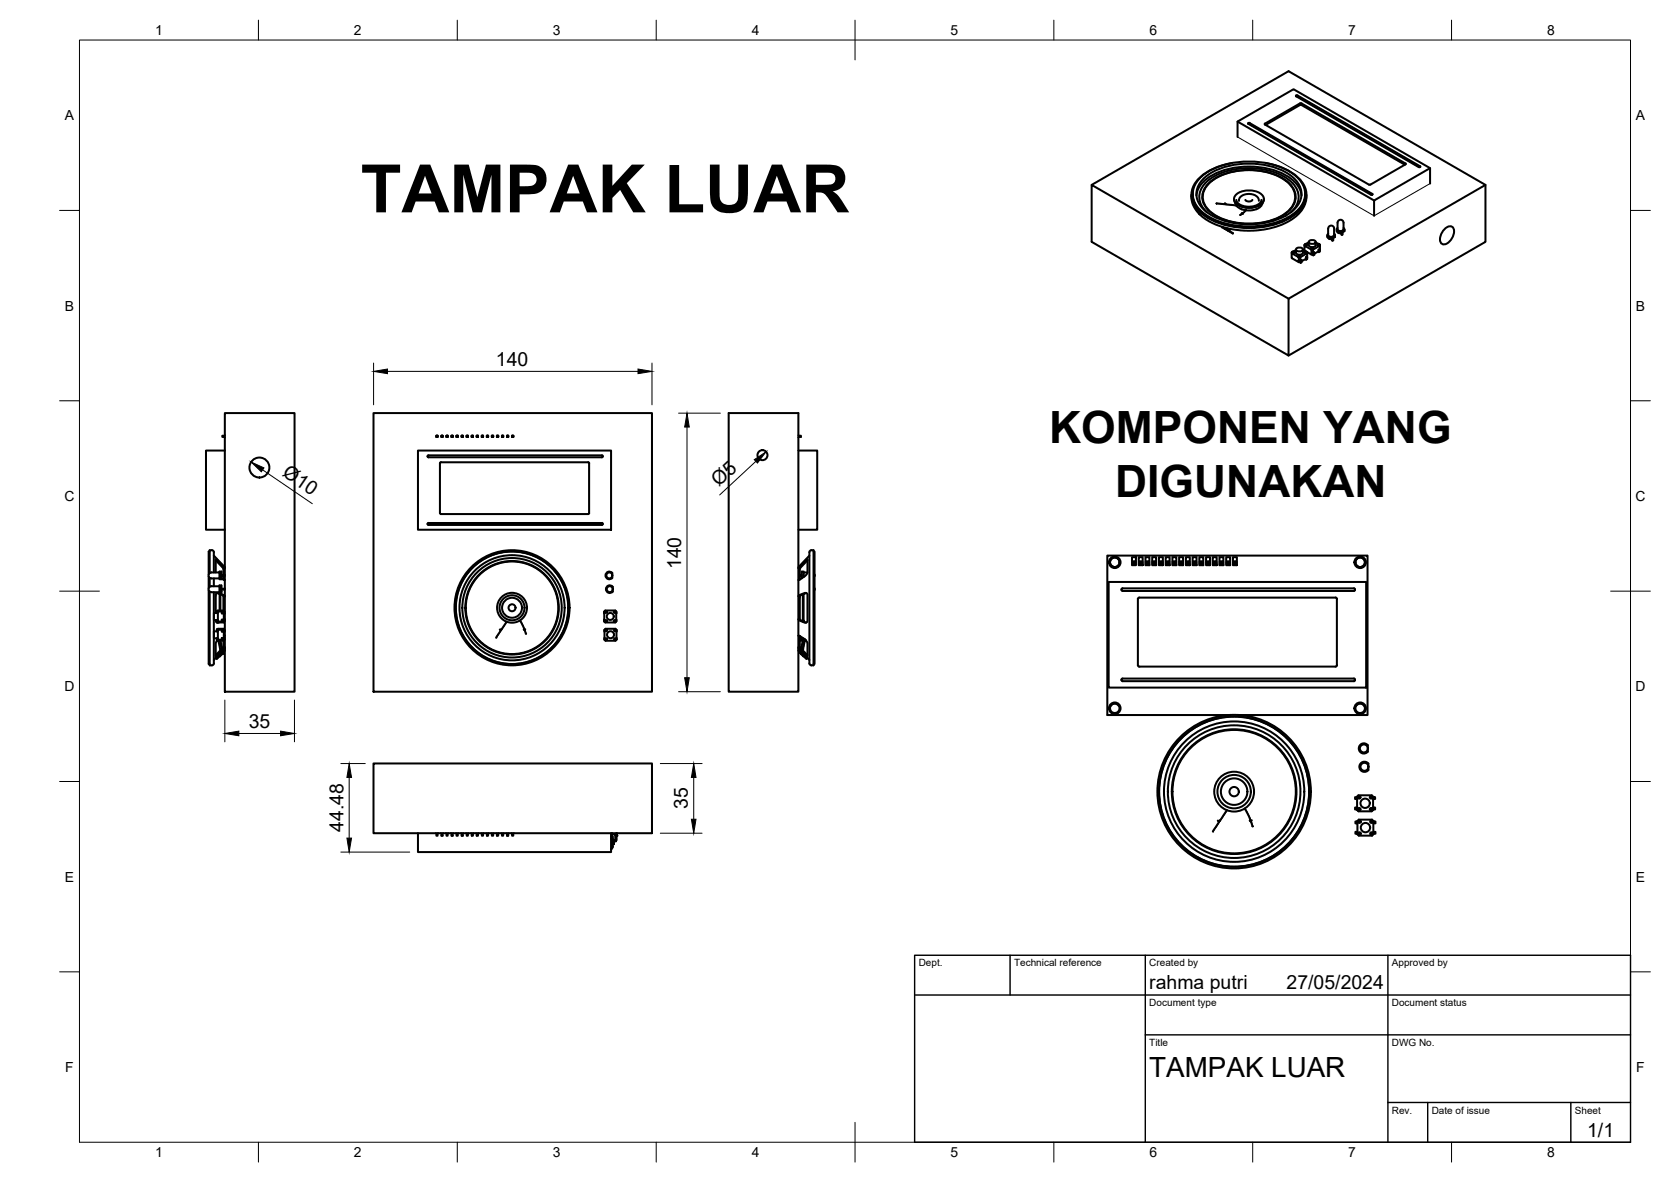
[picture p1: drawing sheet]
<svg xmlns="http://www.w3.org/2000/svg" width="420mm" height="297mm" viewBox="0 0 420 297" stroke-linecap="round" stroke-linejoin="round" font-family="sans-serif">
<!-- layer: Visible -->
<g fill="none" stroke="#000" stroke-width=".51">
<path d="M311.2 34.4v-3.8l14-8.2 34.4 19.9v3.8M311.2 30.6l34.3 19.8M313.9 30.9v.2l30.8 17.8M313.9 31.1h.1M313.9 30.9v.1M314 31.1h.2l30.8 17.8M314 30.9h.2l30.9 17.8M318 31.3l.1-.2 8.8-5.1h.3l26.3 15.2-8.9 5.2h-.4l-26.1-15.1M318.2 31.4l8.7-5h.4l25.9 15M326 24h.2M326 24l-.1 .2 30.8 17.8h.3M326 24.2h.2l30.8 17.8"/>
<path d="M326.2 24l30.9 17.8v.1M274.5 46.5l49.5-28.6 49.5 28.6v14.3l-49.5 28.6M299.6 49a7.8 7.8 0 0 0 5.1 7l3.2 1.2 4 .7h4.2l3.7-.6a11.6 11.6 0 0 0 8.3-5.9l.3-1.1 .1-1.3M299.9 48.8v.7M300 48a6.2 6.2 0 0 0 3.2 6.2 21.6 21.6 0 0 0 21.7 0 6.2 6.2 0 0 0 3.2-6.2M300.8 49.1a8 8 0 0 1 5.9-6 20.8 20.8 0 0 1 17 1.2 6.7 6.7 0 0 1 3.5 4.8M301.5 53.8l.1 .1M301.9 44.6a19.3 19.3 0 0 1 15.2-3.8 15 15 0 0 1 9.9 4.6 5.3 5.3 0 0 1-.8 7.5 19.3 19.3 0 0 1-15.2 3.8 15 15 0 0 1-9.9-4.7 5.3 5.3 0 0 1 .8-7.4zM302.7 44.8a18 18 0 0 1 14.2-3.5 14 14 0 0 1 9.2 4.4 4.9 4.9 0 0 1-.7 6.9 18 18 0 0 1-14.2 3.6 14 14 0 0 1-9.3-4.4 4.9 4.9 0 0 1 .8-7zM303.5 53.4a5 5 0 0 1 .3-8.1l2.3-1.4 2.9-1 2.7-.5 3.2-.1 2.6 .2 2.3 .6 2.1 .8 2.5 1.5a4.9 4.9 0 0 1 .2 8M303.7 52.7l1.9 1.5 2.4 1.1 2.5 .7 2.7 .2 3.4-.1 3-.6 2.7-1.2 2.1-1.6M303.7 52.7a4.5 4.5 0 0 1 .8-7.2 17.6 17.6 0 0 1 19.1 0 4.6 4.6 0 0 1 .8 7.2"/>
<path d="M304.7 45.5a17.2 17.2 0 0 1 18.7 0M304.7 45.5a4.6 4.6 0 0 0-.5 7.6 17 17 0 0 0 14.3 2.6 9.1 9.1 0 0 0 7-5.1 4.7 4.7 0 0 0-2.1-5.1M305.9 51.2l5.1 .6M307.2 57l2.8 1.7-2.7-1.7M307.9 57.5h.1M308 51.1l-.1 .1M308 51.1l.3 .2M308.6 57.3l.6 .4-.1 .3M309.8 41a14.3 14.3 0 0 0-9.1 4.7 5.5 5.5 0 0 0 1.3 7.9 21.2 21.2 0 0 0 18.2 2.9 11.7 11.7 0 0 0 7.8-5.4 5.7 5.7 0 0 0-2.1-7 16.6 16.6 0 0 0-7.6-3.1M310.3 50a2.3 2.3 0 0 0 2.1 2 4.7 4.7 0 0 0 5.3-1.4l.1-.5M310.7 51h.1M310.7 51v.1"/>
<path d="M310.7 51l.2 .7M310.8 48.9a5.2 5.2 0 0 1 6.8 .4 1.82 1.82 0 0 1-1.5 2.5 5.2 5.2 0 0 1-5.6-1.1 1.42 1.42 0 0 1 .3-1.8zM310.9 50.2a2.94 2.94 0 0 0 3.4 1.7l1.8-.4a1.63 1.63 0 0 0 1.1-1.3M311 51.8h.1M311 51.8l.9 .6 1.3 .4M311.5 50.5a2.27 2.27 0 0 1 3-1.7l1.2 .4a1.41 1.41 0 0 1 .8 1.3M311.8 54h.1M312.2 53.7l.1-.1 .3 .1M312.3 53.7l-.5 .3M313.1 50.2l.8 .4h.6l.4-.4M313.3 52.8l-.9 .8M313.3 52.8l.1 .1"/>
<path d="M317.4 51.1v-.1a2.95 2.95 0 0 1-2.4 1.8h-1.7M317.4 51h.1M317.8 50v.1M328.1 48.8v.7M328.2 49.5v.1M333.7 59.1v.4M333.8 59.5l.3 .4 .7 .2M334 58.7l-.2 .2 .1 .5 .9 .3M334.2 60h.1M334.8 59.7l.9-.6v.5l-.9 .5zM335 59.9v.6M335.2 59.8v.6"/>
<path d="M335.4 57.5v1.6M335.5 58.7l.2 .5M335.5 57.4a.76 .76 0 0 0-.8-.7 .76 .76 0 0 0-.8 .8l.1 1.6a.87 .87 0 0 0 1.5 0M335.7 59.1v.4M336.1 57.6l.2 .7 .9 .3M336.3 57.3l-.2 .2 .1 .4 1 .3M336.5 58.5v.1M336.5 55.5a.75 .75 0 0 1 .9-.2 .75 .75 0 0 1 .4 .7v1.6a.87 .87 0 0 1-1.5 0v-1.6zM336.7 58.6h.1M337.2 58.2l.8-.5v.4l-.8 .5zM337.2 58.6v.4M337.4 58.4v.7"/>
<path d="M337.6 58.3v.7M337.8 57.3l.2 .4M338 57.6v.5M344.7 48.9h.3M345.1 48.7v.2M357.1 42h-.1M359.6 42.3l-14.1 8.1v3.8M363.4 57.4a1.26 1.26 0 0 1 1.7-.4 1.26 1.26 0 0 1 .5 1.7 3.3 3.3 0 0 1-2.7 2.7 1.57 1.57 0 0 1-.6-2.4zM373.5 46.5l-49.5 28.6v14.3l-49.5-28.6v-14.3l49.5 28.6M324.8 63.6l1.8 1.1v1.2l-1.8-1zM324.9 63.4l-.1 .2M324.9 63.3v.2"/>
<path d="M324.9 63.5l.3 .2 .2-.2M325 63.2l.4 .1-.4 .1zM325.4 63.3v.2M325.9 62.8l-.7 .4M325.9 62.7v.8M325.9 63.5a1.02 1.02 0 0 0 1.7 0M325.9 62.5l.5-.3h.7l.5 .5a1.02 1.02 0 0 1-1.7 0zM326.5 64.2l.2 .4 .3-.4M326.6 64.7h.3M326.6 65.9h.3M326.6 64.1l.4 .1-.4 .1zM327 65.4v.2"/>
<path d="M327 65.8l-.1 .1M327 65.6l.3-.2v.5M327 65.6v.5M327.3 65.4l-.1-.1-.2 .1v.6M327.6 62.8l.7 .4M327.6 62.7v.8M328.1 63.3v.2M328.1 63.5l.2 .2 .3-.2M328.1 61.4l.2 .4 .3-.4M328.1 61.5l-.1 .2M328.2 63.2l.4 .1-.4 .1zM328.2 61.3l.4 .1-.4 .1z"/>
<path d="M328.4 64.6v.2M328.4 65l-1.1 .7M328.4 64.8v.5M328.4 64.8l.3-.2v.5M328.6 63.4l.1 .2M328.7 64.9v-1.3l-1.8 1.1v1.2M328.7 64.6l-.1-.1-.2 .2M329.1 60.8v.8a1.02 1.02 0 0 0 1.7 0v-.8M329.1 60.9l-.7 .4M329.1 60.6l.5-.3h.7l.5 .5a1.02 1.02 0 0 1-1.7 0zM329.7 62.3l.3 .4 .2-.2v-.2M329.8 62.7l-1.8-1v1.3l.4 .2"/>
<path d="M329.8 62.7v1.3l-1.2-.7v.2M329.8 62.7h.3M329.8 64h.3M329.8 62.2l.4 .1-.4 .1zM330.2 63.5v.2M330.2 63.9l-.1 .1M330.2 63.7l.3-.2v.5M330.2 63.7v.5M330.5 63.5l-.1-.1-.2 .1v.7M330.8 60.9l.7 .4M331.3 61.4l.2 .4 .3-.4M331.4 61.3l.4 .1-.4 .1z"/>
<path d="M331.6 62.7v.2l.3-.2v.5M331.6 63.1l-1.1 .7M331.8 61.5l.1 .2M331.9 63v-1.3l-1.8 1v1.3M331.9 62.7l-.1-.1-.2 .1v.7M334.3 60v.1M334.9 60v.4M56.5 109.4l-.6 .1v.3l.6 .1M56.5 113.2h-4.7v19.9h4.7M56.5 103.8h17.6v70h-17.6zM93.9 103.8h70v70h-70zM105.1 113.2h48.5v19.9h-48.5z"/>
<path d="M107.5 114.6v.1M107.5 114.6l.2-.2h43.7l.2 .3-.2 .2h-43.7l-.2-.2M109.9 109.5h.1M109.9 109.8h.1M109.9 109.5l-.2 .1 .2 .2M109.9 109.5l.1 .1M110 109.6v.1M110 109.7l-.1 .1M111.1 109.5h.1M111.1 109.8h.1M111.1 109.5l-.1 .2 .1 .1M111.2 109.5l.1 .2-.1 .1"/>
<path d="M116.2 109.5h.1M116.2 109.8h.1M116.2 109.5l-.1 .2 .1 .1M116.3 109.5l.1 .1M116.4 109.6v.1M116.4 109.7l-.1 .1M117.5 109.5h.1M117.5 109.8h.1M117.5 109.5l-.2 .2 .2 .1M117.5 109.5l.2 .1-.2 .2M121.3 109.5h.1M121.3 109.8h.1"/>
<path d="M121.3 109.5l-.1 .1 .1 .2M121.3 109.5l.2 .1-.2 .2M122.6 109.5h.1M122.6 109.8h.1M122.6 109.5l-.2 .1 .2 .2M122.6 109.5l.1 .1M122.7 109.6v.1M122.7 109.7l-.1 .1M147.9 116.2l-37-.1-.3 .3v12.5l.1 .3h37.2M147.9 116.1l.2 .3M148.1 116.4v12.5M183.2 103.8h17.5v70h-17.5z"/>
<path d="M200.7 109.4l.7 .1v.3l-.7 .1M200.7 113.2h4.8v19.9h-4.8M52.7 138.6h-.2v5.7M53.8 138.8v5.1M53.8 139.6l2.7 3M53.8 138.8l-.3-.5h-.8v5.7M107.5 131.6v.1M107.5 131.6l.2-.2h43.6l.2 .3M107.5 131.7l.2 .2h43.6l.3-.2M148.1 128.9l-.2 .3M203.5 139.6l-2.7 3M204 138.3h.6v28.9h-.6"/>
<path d="M204 138.3a1.23 1.23 0 0 0-.5 1.5v25.4a2.61 2.61 0 0 0 .3 1.9l.2 .1M204.6 138.6h.2v28.3h-.2M52.5 148.3v18.6h.2M52.5 144.9v2.9M52.7 145.2v2.3M52.7 148.7v18.5l.8-.1 .3-.4M53.2 148.8h2M53.2 147.3h2M53.2 147.3a.75 .75 0 0 0-.8 .8 .75 .75 0 0 0 .8 .7M53.8 145.4v1.9M53.8 148.8v17.9M54.3 140.8l1.9 2.1v1.6"/>
<path d="M54.3 155.8l.1 .6h.6M54.5 155.8v.5h.3M54.5 149l1.3 .5 .4 .4v3.5M54.8 154.1h-1v1.7h1M54.8 153.6h-.3v.5M54.8 158.7h-1v1.7h1M54.8 158.1h-.3v.6M54.8 156.4h-.3M54.8 153.7v-.3h1.5v.3M54.8 158.3v-.3h1.5v.3M55.2 144h.5v1.2h-.5zM55.2 144v-.4h.5v.4"/>
<path d="M55.2 145.2v.4h.5v-.4M55.2 143.9h-2a.75 .75 0 0 0-.8 .7 .75 .75 0 0 0 .8 .8h2M55.2 147.5h.5v1.2h-.5zM55.2 147.5v-.4h.5v.4M55.2 148.7v.3h.5v-.3M55.2 149.3v4.1M55.2 149.4h.2v4M55.7 145.3l.8 .4M55.7 144.5h.8M55.7 144.7h.8M55.7 147.9h.8M55.7 148.2h.8"/>
<path d="M55.9 155.7h-.1v.4h.1v-.4h.6M55.9 153.8h-.1v.3h.1v-.3h.6M55.9 158.4h-.1v.3h.1v-.3h.6M55.9 156.1h.6M55.9 154.1h.6M55.9 158.7h.6M56.2 144.7v1M56.3 153.8l-1.5-.1v2.5h1.5M56.3 158.4l-1.5-.1v2.5h1.5M56.3 159.8h.2M56.3 156.1v.3h-1.5v-.2M56.3 154.1v1.6"/>
<path d="M56.3 158.7v1.6M56.5 149.9l-.2-.4-1.3-.5a.51 .51 0 0 0-.7 .5v4.6M56.5 142.9l-2.2-2.4v3.4M56.5 155.6v.1M125.9 158.5l-1.1 1.8M126 158.2h-.3M126 158.2h.1M127.4 156.2l-1.4 2.1M130.7 155.9l1.1 2.3M132 158.5l.3 .8M132.1 158.1l-.4 .1M151.9 153.8v.3"/>
<path d="M151.9 155.7v.4M151.9 153.7l.3-.3h2.5l.2 .3v2.5l-.2 .2h-2.5l-.3-.2zM152 158.4v.3M152 158.3l.3-.3h2.4l.3 .3v2.5l-.3 .2h-2.4l-.3-.2zM152.6 143.8l.6-.2 .5 .2a1.71 1.71 0 0 1 0 1.6 .96 .96 0 0 1-1.3-.2 .96 .96 0 0 1 .2-1.4zM152.7 147.3l.6-.2 .6 .2a1.57 1.57 0 0 1 0 1.6 .96 .96 0 0 1-1.4-.3 .96 .96 0 0 1 .2-1.3zM154.9 155.7v.4M154.9 153.8v.3M155 158.4v.3M200.7 142.9l2.3-2.4v3.5l-.6 .8-1.3 .9h-.4M200.7 149.9l.3-.4 1.3-.5a.51 .51 0 0 1 .7 .5v6.7l-.7 .3-1.2-.5-.4-.4M200.7 159.8h.4l1.4 .9 .5 .9v3.3l-1.2-1.1"/>
<path d="M201.1 159.9v2.7l.4 .4M201.1 159.8v.1M201.1 144.5h.5M201.1 144.7h.5M201.9 155.9h.2M201.9 156h.2v.2M202 156.2h.1M202.1 149.3v6.7M202.1 149.4h-.2v6.7h.2M202.1 156.2h.1M202.1 149.3h.1M202.1 145v-1.4h-.5v1.7"/>
<path d="M202.1 143.9h.9M202.7 149l-1.4 .6-.2 .4v5.5l.4 .5 1.2 .4M203 140.8l-1.9 2.1v2.8M204.8 144.3v.6M204.8 147.8v.5M278.8 146.2h64.7v26.6h-64.7zM282 148.3l.3-.4 58.1-.1 .3 .2v.3M282 148.2l.3 .3h58.1l.3-.3M284.6 140h1v2h-1zM284.7 141.1h.8v.8h-.7zM285.1 141.3h.1M285.1 141.3l-.2 .2 .2 .2"/>
<path d="M285.2 141.3l.2 .2M285.3 141.5h.1M285.4 141.5l-.3 .2M286.1 150.5l.3-.3h49.4l.4 .3M286.1 150.5v16.7M286.3 140h1v2h-1zM286.4 141.1h.8v.8h-.8zM286.8 141.3h.1M286.8 141.3l-.1 .3 .4-.1M286.9 141.3l.2 .2M287 141.5h.1M288 140h1v2h-1z"/>
<path d="M288.1 141.1h.8v.8h-.8zM288.5 141.3h.1M288.5 141.3l-.1 .3 .4-.1M288.6 141.3l.2 .2M288.7 141.5h.1M289.7 140h1v2h-1zM289.8 141.1h.8v.8h-.8zM290.2 141.3h.1M290.2 141.3l.2 .2-.2 .2-.2-.2 .2-.2M291.4 140h1v2h-1zM291.5 141.1h.7l.1 .8h-.8zM291.9 141.3h.1"/>
<path d="M291.9 141.3l.2 .2-.2 .2-.2-.2 .2-.2M293.1 140h1v2h-1zM293.2 141.1h.7l.1 .8h-.8zM293.6 141.3h.1M293.6 141.3l-.2 .2 .2 .2M293.7 141.3l.1 .2-.1 .2M294.8 140h1v2h-1zM294.9 141.1h.8v.8h-.8zM295.3 141.3h.1M295.3 141.3l.2 .2-.2 .2-.2-.2 .2-.2M296.5 140h1v2h-1zM296.6 141.1h.7l.1 .8h-.8z"/>
<path d="M296.9 141.3h.1M297 141.3l.2 .2-.3 .2-.1-.2 .2-.2M298.2 140h1v2h-1zM298.3 141.1h.7l.1 .8h-.8zM298.6 141.3h.1M298.7 141.3l.2 .2-.2 .2-.2-.2 .2-.2M299.9 140h1v2h-1zM300 141.1h.8v.8h-.8zM300.3 141.3h.1M300.4 141.3l.2 .2-.3 .2-.1-.2 .1-.2M301.6 140h1v2h-1zM301.6 141.1h.9v.8h-.8z"/>
<path d="M302 141.3h.1M302.1 141.3l.2 .2-.3 .2-.1-.2 .1-.2M303.3 140h.9v2h-.9zM303.3 141.1h.9v.8h-.8zM303.7 141.3h.1M303.8 141.3l.2 .2-.3 .2-.1-.2 .1-.2M304.9 140h1v2h-1zM305 141.1h.8v.8h-.7zM305.4 141.3h.1M305.4 141.3l-.1 .3 .4-.1M305.5 141.3l.2 .2M305.6 141.5h.1"/>
<path d="M306.6 140h1v2h-1zM306.7 141.1h.8v.8h-.8zM307.1 141.3h.1M307.1 141.3l-.1 .3 .4-.1M307.2 141.3l.2 .2M307.3 141.5h.1M308.3 140h1v2h-1zM308.4 141.1h.8v.8h-.8zM308.8 141.3h.1M308.9 141.3l.1 .2-.2 .2-.2-.2 .2-.2M310 140h1v2h-1zM310.1 141.1h.8v.8h-.8z"/>
<path d="M310.5 141.3h.1M310.5 141.3l-.2 .2 .3 .2M310.6 141.3l.1 .2-.1 .2M336.1 150.5v16.7M54.3 165.3l-.5 .6M54.5 160.4v.5h.3M54.6 165l-.3 .3M54.7 160.9l-.4 .7v3.3l1.2-1.1M54.9 161l.6 3.1M55.2 164.9l-.7 .7-.2-.3M55.3 164.8l.9-.9-.9 1.1zM55.3 161l.5 2.8"/>
<path d="M55.4 163.5l-1.1 1.2M55.4 161l.4 2M55.5 164l-.9 1M55.9 163.6v.1M55.9 164.4h.1M55.9 164.3v.1M55.9 160.3h-.1v.4h.1v-.4h.6M55.9 160.7h.6M56.2 161v1.6l-.5 .5M56.3 160.7v.3h-1.5v-.2M56.5 162.6l-.7 .9M56.5 163.4l-.1-.2-1.8 1.8"/>
<path d="M56.5 163.5l-.3 .4M56.5 162.9l-.7 .8M152 160.3v.4M155 160.3v.4M200.7 162.6l.7 .8M200.7 163.4l.2-.2 1.8 1.8M200.7 163.5l.4 .4M200.8 162.9l.6 .7M201.1 163.9l.9 1.1zM201.1 160.7h.3v-.4h.1v.4h-.1M201.1 161h.7M201.1 160.3h.3"/>
<path d="M201.1 160.8h.8M201.4 164.4h.1M201.4 164.3v.1M201.8 164l.9 1M201.8 163.4l1.2 1.3M202 160.4l-.6 3.3M202.1 164.9l.7 .7 .2-.3M202.3 160.6l-.5 3.5M202.4 160.7l-.5 2.8M202.4 160.8v.2M202.5 160.9h.1M202.7 165l.3 .3"/>
<path d="M203 165.3l.5 .6M282.3 170.5h58.1M282.3 170.5l-.3 .4 .3 .3h58.1l.3-.3-.3-.4M286.1 167.2l.3 .3h49.4l.4-.3M309.2 179.7h-30.8v-40.1h65.5v40.1h-32.5M93.9 191.9h70v17.5h-70zM342.2 187.1a1.26 1.26 0 0 1 1.7 .2v1.6a1.28 1.28 0 0 1-1.9 .1 1.28 1.28 0 0 1 .2-1.9zM344.1 191.9v1.6M344.1 191.9a1.28 1.28 0 0 0-1.9-.1 1.28 1.28 0 0 0 0 1.8 1.28 1.28 0 0 0 1.9-.1M105.1 209.4v4.7h48.5v-4.7M109.6 209.4l.1 .6h.3l.2-.6M110.9 209.4l.1 .6h.3l.1-.6"/>
<path d="M112.1 209.4l.2 .6h.3l.1-.6M113.4 209.4l.1 .6h.3l.2-.6M114.7 209.4l.1 .6h.3l.1-.6M116 209.4l.1 .6h.3l.1-.6M117.2 209.4l.1 .6h.3l.2-.6M118.5 209.4l.1 .6h.3l.1-.6M119.7 209.4l.2 .6h.3l.1-.6M121 209.4l.2 .6h.3l.1-.6M122.3 209.4l.1 .6h.3l.2-.6M123.5 209.4l.2 .6h.3l.1-.6M124.8 209.4l.1 .6h.4l.1-.6M126.1 209.4l.1 .6h.3l.1-.6"/>
<path d="M127.4 209.4l.1 .6h.3l.1-.6M128.6 209.4l.2 .6h.3l.1-.6M153.6 210.3h.3v.4h-.3M153.8 209.4v.9M153.9 209.6h.8v1.5h-.6M153.9 209.4l.2 .9-.2 2.5M154 212.7l-.3 .6M154.1 212.1h.2M154.1 212.7l-.4 .7M154.1 210.7v2.1M154.3 211.4h.5M154.3 211.1v1"/>
<path d="M154.4 211.4l-.1 .7M154.7 211.1h.2M154.7 209.6h.3M154.8 211.1v.3M154.9 211.1l-.1 .3M154.9 209.6v1.5M155 209.4v.6M155 210h-.1M155 210l-.1 1.1M155 210l-.1 .1M155.1 209.4l-.1 .7M306.2 206.2l.5 .1"/>
<path d="M306.5 206.6l-1.5 2.4M308.5 203.6l-1.8 2.7M312.9 203.2l1.5 3M314.6 206.6l.4 1.1M314.7 206.1l-.5 .1M340.7 200.3h.4v.5h-.4zM340.7 202.9h.4v.5h-.4zM340.8 206.4h.4v.5h-.4zM340.8 209h.4v.5h-.4zM341.1 200.3h.1M341.1 200.8h.1M341.1 202.9h.1"/>
<path d="M341.1 203.4h.1M341.2 206.4h.1M341.2 206.9h.1M341.2 209h.1M341.2 209.5h.1M341.2 200.2l.4-.3h3.3l.3 .3v3.3l-.3 .4h-3.3l-.4-.4zM341.3 206.3l.4-.3h3.3l.3 .3v3.4l-.3 .3h-3.3l-.4-.3zM345.2 200.3h.2M345.2 200.8h.2M345.2 202.9h.2M345.2 203.4h.2M345.3 206.4h.1"/>
<path d="M345.3 206.9h.1M345.3 209h.1M345.3 209.5h.1M345.4 202.9h.4v.5h-.4zM345.4 200.3h.4v.5h-.4zM345.4 209h.4v.5h-.4zM345.4 206.4h.4v.5h-.4z"/>
<circle cx="65.2" cy="117.5" r="2.51"/>
<circle cx="112.4" cy="109.6" r=".16"/>
<circle cx="113.7" cy="109.6" r=".16"/>
<circle cx="115" cy="109.6" r=".17"/>
<circle cx="118.8" cy="109.6" r=".16"/>
<circle cx="120" cy="109.6" r=".17"/>
<circle cx="123.8" cy="109.6" r=".17"/>
<circle cx="125.1" cy="109.6" r=".17"/>
<circle cx="126.4" cy="109.6" r=".16"/>
<circle cx="127.6" cy="109.6" r=".16"/>
<circle cx="128.9" cy="109.6" r=".16"/>
<circle cx="191.7" cy="114.4" r="1.26"/>
<circle cx="128.7" cy="152.7" r="14.2"/>
<circle cx="128.7" cy="152.7" r="14.1"/>
<circle cx="128.7" cy="152.7" r="13.2"/>
<circle cx="128.7" cy="152.7" r="14.5"/>
<circle cx="128.7" cy="152.7" r="3.8"/>
<circle cx="128.7" cy="152.7" r="3.1"/>
<circle cx="128.7" cy="152.7" r="2.51"/>
<circle cx="128.7" cy="152.7" r=".88"/>
<circle cx="128.7" cy="152.7" r="11.6"/>
<circle cx="128.7" cy="152.7" r="11.8"/>
<circle cx="128.7" cy="152.7" r="12.5"/>
<circle cx="152.3" cy="153.8" r=".24"/>
<circle cx="152.3" cy="156.1" r=".24"/>
<circle cx="152.4" cy="158.4" r=".24"/>
<circle cx="153.2" cy="144.6" r=".75"/>
<circle cx="153.3" cy="148.1" r=".75"/>
<circle cx="153.4" cy="154.9" r=".88"/>
<circle cx="153.5" cy="159.5" r=".88"/>
<circle cx="154.6" cy="156.1" r=".24"/>
<circle cx="154.6" cy="153.8" r=".24"/>
<circle cx="154.6" cy="158.4" r=".24"/>
<circle cx="280.3" cy="141.3" r="1.2"/>
<circle cx="280.3" cy="141.3" r="1.45"/>
<circle cx="342" cy="141.3" r="1.2"/>
<circle cx="342" cy="141.3" r="1.45"/>
<circle cx="152.4" cy="160.6" r=".24"/>
<circle cx="154.6" cy="160.6" r=".24"/>
<circle cx="280.3" cy="178" r="1.2"/>
<circle cx="280.3" cy="178" r="1.45"/>
<circle cx="342" cy="178" r="1.2"/>
<circle cx="342" cy="178" r="1.45"/>
<circle cx="310.3" cy="198.9" r="19.3"/>
<circle cx="310.3" cy="198.9" r="17.6"/>
<circle cx="310.3" cy="198.9" r="18.9"/>
<circle cx="310.3" cy="198.9" r="5"/>
<circle cx="310.3" cy="198.9" r="4.2"/>
<circle cx="310.3" cy="198.9" r="3.3"/>
<circle cx="310.3" cy="198.9" r="1.17"/>
<circle cx="310.3" cy="198.9" r="15.5"/>
<circle cx="310.3" cy="198.9" r="15.7"/>
<circle cx="310.3" cy="198.9" r="16.7"/>
<circle cx="342.9" cy="188.1" r="1.01"/>
<circle cx="343.1" cy="192.7" r="1.01"/>
<circle cx="341.7" cy="200.4" r=".33"/>
<circle cx="341.7" cy="203.4" r=".33"/>
<circle cx="341.8" cy="209.5" r=".33"/>
<circle cx="341.8" cy="206.5" r=".33"/>
<circle cx="343.2" cy="201.9" r="1.17"/>
<circle cx="343.3" cy="208" r="1.17"/>
<circle cx="344.8" cy="200.4" r=".33"/>
<circle cx="344.8" cy="203.4" r=".33"/>
<circle cx="344.8" cy="209.5" r=".33"/>
<circle cx="344.8" cy="206.5" r=".33"/>
</g>
<!-- layer: Visible Narrow -->
<g fill="none" stroke="#000" stroke-width=".25">
<path d="M311.2 34.4l34.3 19.8 14.1-8.1M299.9 49.5v.1M305.9 51.1l5.1 .7M307.9 51.2v.1M308.2 51.4h.1M312.2 53.7v.1M312.3 53.7v.1M312.3 53.8l-.5 .2M312.6 53.7l-.3 .1M313.3 52.8l-.8 .9M328.2 49.5v.1M336.5 58.6h.3"/>
<path d="M337.2 59h.4M327.3 65.9l-.3 .1M328.7 65.1l-.3 .2M330.5 64l-.3 .2M331.9 63.2l-.3 .2M334.2 60h.3M334.9 60.4h.3M109.6 109.4h.5l.1 .5h-.6zM110.9 109.4h.5v.5h-.5zM112.2 109.4h.4l.1 .5h-.5zM113.4 109.4h.5l.1 .5h-.6zM114.7 109.4h.5v.5h-.5z"/>
<path d="M116 109.4h.5v.5h-.5zM117.2 109.4h.5l.1 .5h-.6zM118.5 109.4h.5v.5h-.5zM119.8 109.4h.5v.5h-.5zM121 109.4h.5l.1 .5h-.5zM122.3 109.4h.5l.1 .5h-.6zM123.6 109.4h.5v.5h-.5zM124.8 109.4h.6l-.1 .5h-.5zM126.1 109.4h.5v.5h-.5zM127.4 109.4h.5v.5h-.5zM128.7 109.4h.5v.5h-.6zM126 158.2l-.1 .3"/>
<path d="M126 158.2h-.3l.2 .3M127.4 156.3l-2.7 3.9M130.7 155.9l.2 .2M130.8 155.9l1.1 2.3M131.7 158.2l.1 .3 .2-.1M131.9 158.2h-.2M131.9 158.2l.2-.1-.1 .3M132 158.4l.2 .9M202.1 156h.1M54.3 165.3h.1M203 165.3h.1M306.7 206.2h-.5a.27 .27 0 0 0 .2 .4 .27 .27 0 0 0 .3-.3"/>
<path d="M308.6 203.7l-3.7 5.2M312.9 203.2l.2 .2M313 203.1l1.5 3.1M314.2 206.2l.4 .4M314.5 206.2h-.3M314.5 206.2l.2-.1v.4M314.7 206.5l-.1 .1M314.7 206.5l.2 1.2"/>
</g>
<!-- layer: Visible -->
<g fill="#000">
<circle cx="308" cy="57.6" r=".25"/>
<circle cx="55.9" cy="164.3" r=".25"/>
<circle cx="202.5" cy="164.8" r=".25"/>
<circle cx="155" cy="210" r=".25"/>
</g>
<!-- layer: BORDER -->
<g fill="none" stroke="#000" stroke-width=".25">
<path d="M20 10.1h390v276.9h-390zM65 5.1v5M115 5.1v5M165 5.1v5M215 5.1v10M265 5.1v5M315 5.1v5M365 5.1v5M15 52.9h5M410 52.9h5M15 100.7h5M410 100.7h5"/>
<path d="M15 148.6h10M405 148.6h10M15 196.4h5M410 196.4h5M15 244.2h5M410 244.2h5M65 287v5M115 287v5M165 287v5M215 282.1v9.9M265 287v5M315 287v5"/>
<path d="M365 287v5"/>
</g>
<!-- layer: TITLEBLOCK -->
<path d="M230 240.1h180v46.9h-180zM230 250h180M254 240.1v9.9M288 240.1v46.9M349 240.1v46.9M288 260.1h122M349 277.1h61M359 277.1v9.9M395 277.1v9.9" fill="none" stroke="#000" stroke-width=".36"/>
<!-- layer: FD_Dimensions -->
<g fill="none" stroke="#000" stroke-width=".25">
<path d="M93.9 91.2v10.5M97.4 93.3h63M163.9 91.2v10.5M66 118.1l12.5 8.5M170.6 103.8h10.5M172.7 107.3v63M190.1 115.9l-9.1 8.5M56.5 175.9v10.5M74 175.9v10.5M170.6 173.8h10.5M60 184.3h10.5M85.7 191.9h6.1"/>
<path d="M87.8 195.4v15.2M166 191.9h10.5M174.4 195.4v10.5M85.7 214.1h17.3M166 209.4h10.5"/>
</g>
<path d="M93.9 93.3l3.5-.6v1.2zM160.4 92.7l3.5 .6-3.5 .6zM63.1 116.1l3.3 1.5-.7 1zM172.7 103.8l.6 3.5h-1.2zM189.7 115.5l2.9-2-2.1 2.9zM172.1 170.3h1.2l-.6 3.5zM56.5 184.3l3.5-.6v1.2zM70.5 183.7l3.5 .6-3.5 .6zM87.8 191.9l.6 3.5h-1.2zM174.4 191.9l.6 3.5h-1.2zM87.2 210.6h1.2l-.6 3.5zM173.8 205.9h1.2l-.6 3.5z" fill="#000" stroke="#000" stroke-width=".25"/>
<text font-size="16.8" x="90.7" y="53.4">TAMPAK LUAR</text>
<g font-size="11.2">
<text x="263.8" y="111.4">KOMPONEN YANG</text>
<text x="280.4" y="124.8">DIGUNAKAN</text>
</g>
<text font-size="7" x="289" y="270.6">TAMPAK LUAR</text>
<g font-size="4.9">
<text x="124.7" y="91.9">140</text>
<text x="70.8" y="119.5" transform="rotate(34 70.8 119.5)">Ø10</text>
<text x="180.8" y="122.4" transform="rotate(-43 180.8 122.4)">Ø5</text>
<text x="171.3" y="143.1" transform="rotate(-90 171.3 143.1)">140</text>
<text x="62.6" y="182.9">35</text>
<text x="173" y="203.4" transform="rotate(-90 173 203.4)">35</text>
<text x="86.3" y="209" transform="rotate(-90 86.3 209)">44.48</text>
<text x="289" y="248.5">rahma putri</text>
<text x="323.5" y="248.5">27/05/2024</text>
<text x="399.1" y="285.7">1/1</text>
</g>
<g font-size="3.5">
<text x="39" y="8.8">1</text>
<text x="89" y="8.8">2</text>
<text x="139" y="8.8">3</text>
<text x="189" y="8.8">4</text>
<text x="239" y="8.8">5</text>
<text x="289" y="8.8">6</text>
<text x="339" y="8.8">7</text>
<text x="389" y="8.8">8</text>
<text x="16.3" y="30.2">A</text>
<text x="411.3" y="30.2">A</text>
<text x="16.3" y="78">B</text>
<text x="411.3" y="78">B</text>
<text x="16.2" y="125.9">C</text>
<text x="411.2" y="125.9">C</text>
<text x="16.2" y="173.7">D</text>
<text x="411.2" y="173.7">D</text>
<text x="16.3" y="221.6">E</text>
<text x="411.3" y="221.6">E</text>
<text x="16.4" y="269.4">F</text>
<text x="411.4" y="269.4">F</text>
<text x="39" y="290.8">1</text>
<text x="89" y="290.8">2</text>
<text x="139" y="290.8">3</text>
<text x="189" y="290.8">4</text>
<text x="239" y="290.8">5</text>
<text x="289" y="290.8">6</text>
<text x="339" y="290.8">7</text>
<text x="389" y="290.8">8</text>
</g>
<g font-size="2.5">
<text x="231" y="242.9">Dept.</text>
<text x="255" y="242.9">Technical reference</text>
<text x="289" y="242.9">Created by</text>
<text x="350" y="242.9">Approved by</text>
<text x="289" y="252.8">Document type</text>
<text x="350" y="252.8">Document status</text>
<text x="289" y="262.9">Title</text>
<text x="350" y="262.9">DWG No.</text>
<text x="350" y="279.9">Rev.</text>
<text x="360" y="279.9">Date of issue</text>
<text x="396" y="279.9">Sheet</text>
</g>
</svg>
